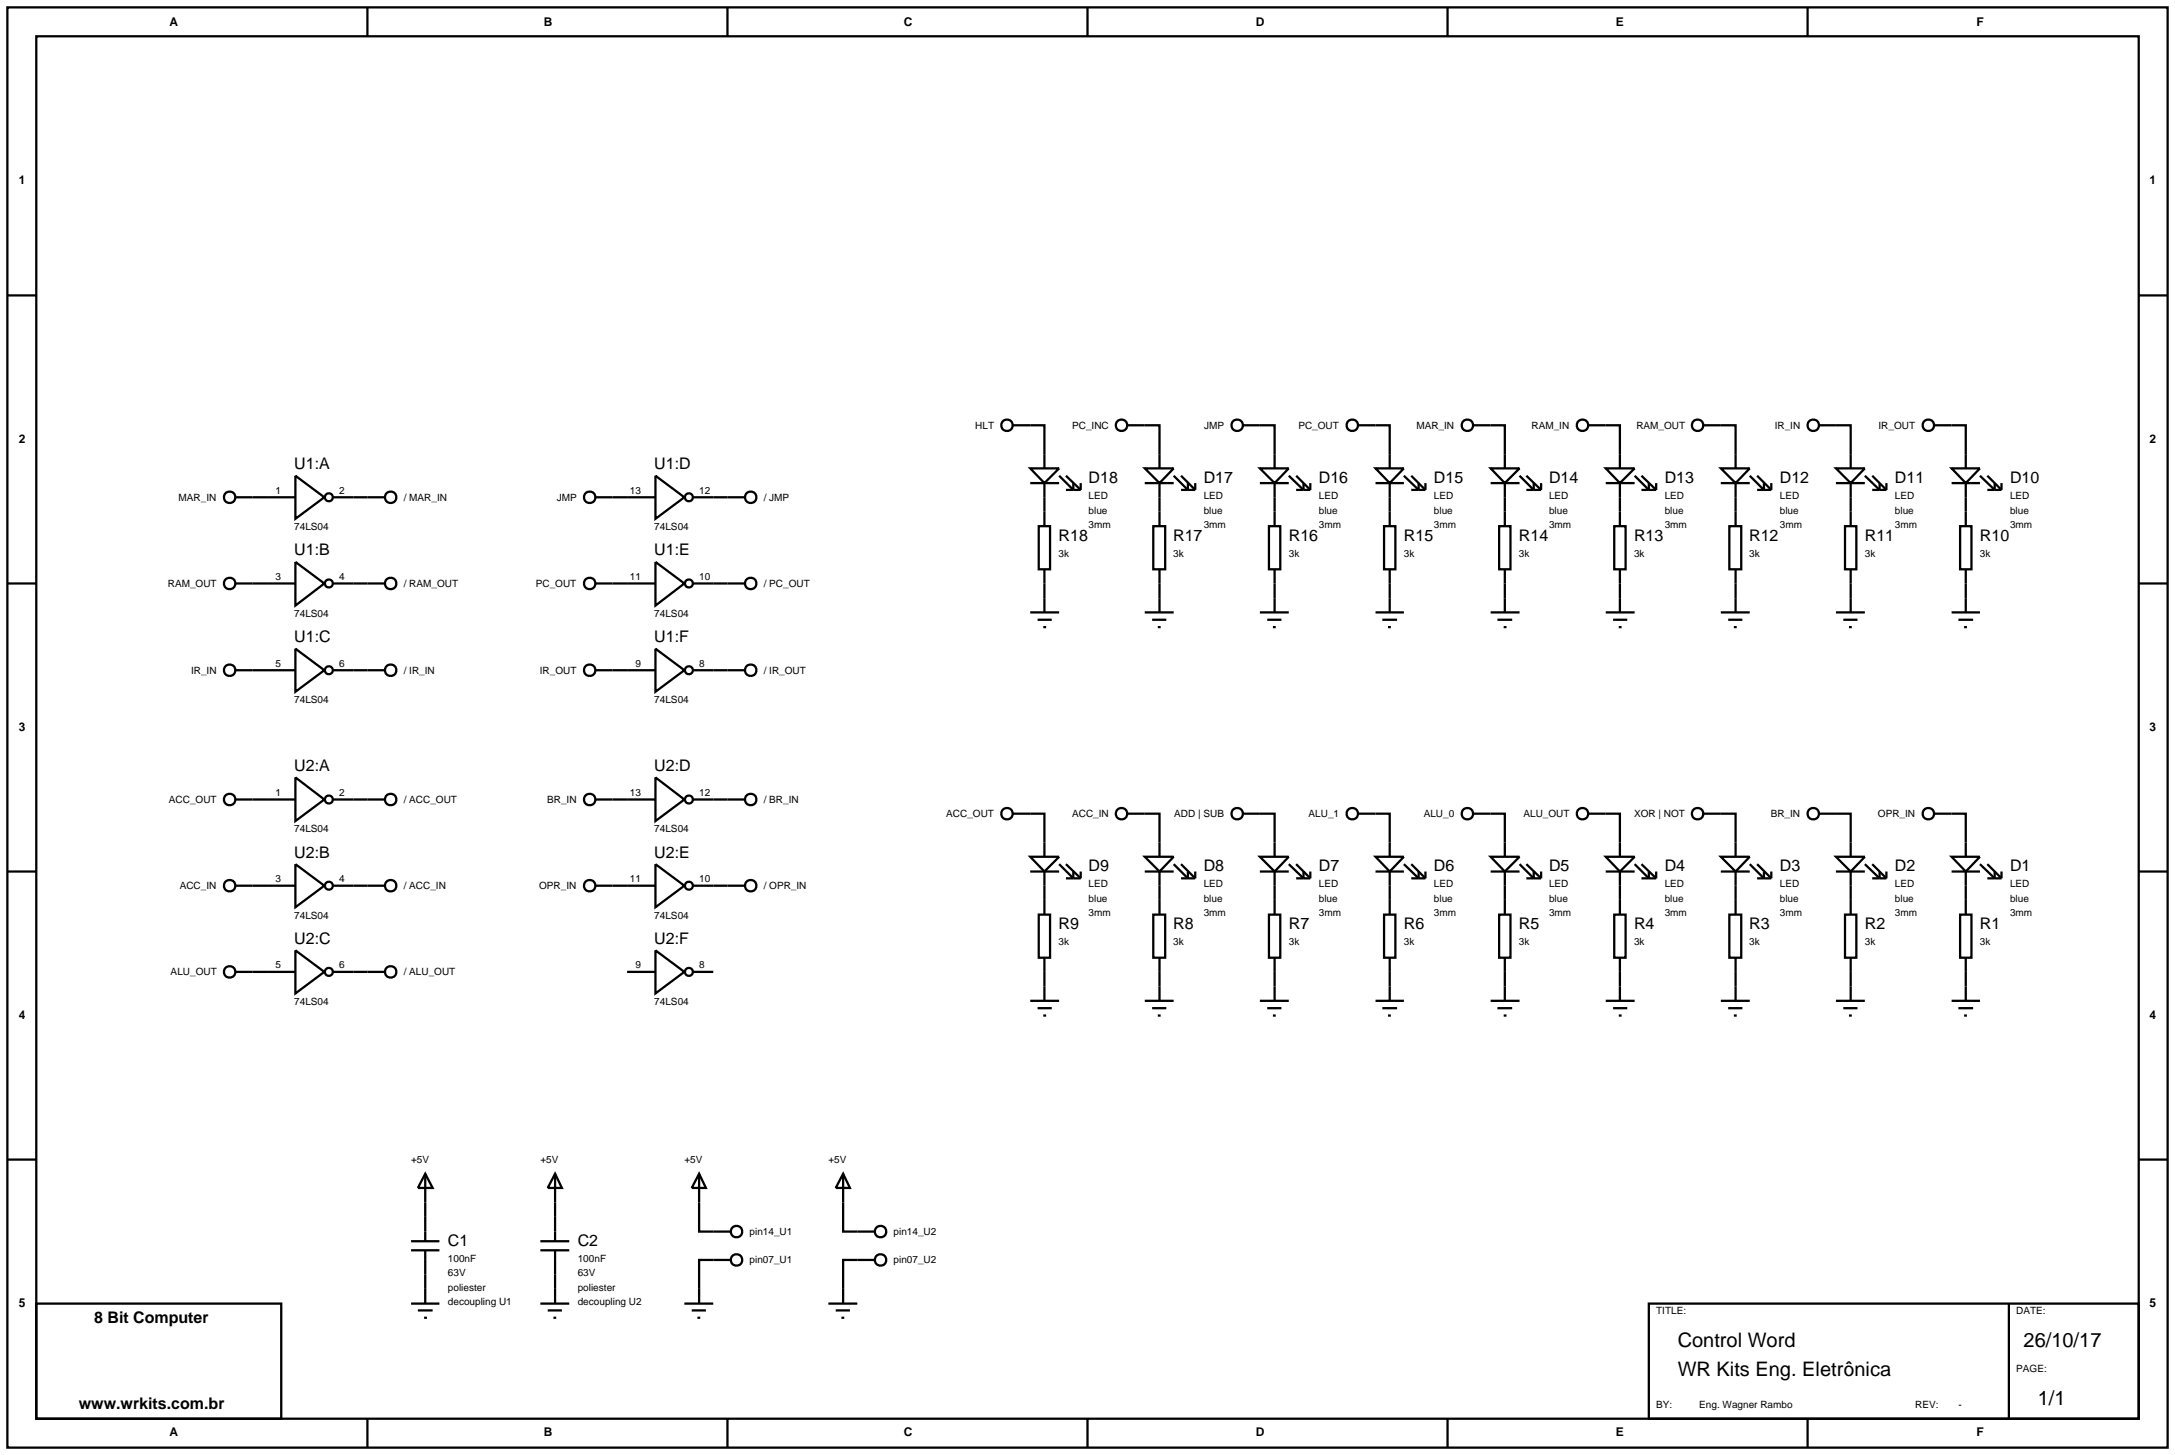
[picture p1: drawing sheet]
<svg xmlns="http://www.w3.org/2000/svg" width="384mm" height="257mm" viewBox="0 0 384 257" stroke-linecap="round" stroke-linejoin="round" font-family="sans-serif">
<g fill="none" stroke="#000" stroke-width=".4">
<path d="M1.3 1.3h381v254h-381zM6.4 6.4h370.8v243.8h-370.8zM64.8 1.3v5.1M128.3 1.3v5.1M191.8 1.3v5.1M255.3 1.3v5.1M318.8 1.3v5.1M1.3 52.1h5.1M377.2 52.1h5.1M178.6 75h5.6v7.6M198.9 75h5.6v7.6M219.2 75h5.6v7.6"/>
<path d="M239.5 75h5.6v7.6M259.8 75h5.6v7.6M280.1 75h5.6v7.6M300.5 75h5.6v7.6M320.8 75h5.6v7.6M341.1 75h5.6v7.6M41.5 87.7h10.6M52.1 83.9l5.1 3.8-5.1 3.8zM52.1 99.1l5.1 3.8-5.1 3.9zM58.8 87.7h9.1M105 87.7h10.6M115.6 83.9l5.1 3.8-5.1 3.8z"/>
<path d="M115.6 99.1l5.1 3.8-5.1 3.9zM122.3 87.7h9.1M181.7 82.6h5.1l-2.6 2.6zM181.7 85.2h5.1M183.2 92.8h2v7.6h-2zM184.2 85.2v7.6M186.8 83.9l2.5 2.5v-1.2M188 86.4h2.6M188 83.9l2.6 2.5M190.6 85.2v1.2M201.9 82.6h5.1l-2.5 2.6zM201.9 85.2h5.1"/>
<path d="M203.4 92.8h2.1v7.6h-2.1zM204.5 85.2v7.6M207 83.9l2.5 2.5v-1.2M208.3 86.4h2.5M208.3 83.9l2.5 2.5M210.8 85.2v1.2M222.2 82.6h5.1l-2.5 2.6zM222.2 85.2h5.1M223.8 92.8h2v7.6h-2zM224.8 85.2v7.6M227.3 83.9l2.6 2.5v-1.2M228.6 86.4h2.5"/>
<path d="M228.6 83.9l2.5 2.5M231.1 85.2v1.2M242.6 82.6h5l-2.5 2.6zM242.6 85.2h5M244.1 92.8h2v7.6h-2zM245.1 85.2v7.6M247.6 83.9l2.6 2.5v-1.2M248.9 86.4h2.5M248.9 83.9l2.5 2.5M251.4 85.2v1.2M262.9 82.6h5.1l-2.6 2.6zM262.9 85.2h5.1"/>
<path d="M264.4 92.8h2v7.6h-2zM265.4 85.2v7.6M268 83.9l2.5 2.5v-1.2M269.2 86.4h2.6M269.2 83.9l2.6 2.5M271.8 85.2v1.2M283.2 82.6h5.1l-2.6 2.6zM283.2 85.2h5.1M284.7 92.8h2v7.6h-2zM285.7 85.2v7.6M288.3 83.9l2.5 2.5v-1.2M289.5 86.4h2.6"/>
<path d="M289.5 83.9l2.6 2.5M292.1 85.2v1.2M303.5 82.6h5.1l-2.5 2.6zM303.5 85.2h5.1M305 92.8h2.1v7.6h-2.1zM306.1 85.2v7.6M308.6 83.9l2.5 2.5v-1.2M309.9 86.4h2.5M309.9 83.9l2.5 2.5M312.4 85.2v1.2M323.8 82.6h5.1l-2.5 2.6zM323.8 85.2h5.1"/>
<path d="M325.4 92.8h2v7.6h-2zM326.4 85.2v7.6M328.9 83.9l2.6 2.5v-1.2M330.2 86.4h2.5M330.2 83.9l2.5 2.5M332.7 85.2v1.2M344.2 82.6h5l-2.5 2.6zM344.2 85.2h5M345.7 92.8h2v7.6h-2zM346.7 85.2v7.6M349.2 83.9l2.6 2.5v-1.2M350.5 83.9l2.5 2.5"/>
<path d="M350.5 86.4h2.5M353 85.2v1.2M1.3 102.9h5.1M41.5 102.9h10.6M41.5 118.2h10.6M52.1 114.4l5.1 3.8-5.1 3.8zM58.8 102.9h9.1M58.8 118.2h9.1M105 102.9h10.6M105 118.2h10.6M115.6 114.4l5.1 3.8-5.1 3.8zM122.3 102.9h9.1"/>
<path d="M122.3 118.2h9.1M181.7 108h5.1M183 109.3h2.5M184 110.6h.5M184.2 100.4v7.6M201.9 108h5.1M203.2 109.3h2.5M204.2 110.6h.5M204.5 100.4v7.6M222.2 108h5.1M223.5 109.3h2.5M224.5 110.6h.5"/>
<path d="M224.8 100.4v7.6M242.6 108h5M243.8 109.3h2.6M244.8 110.6h.5M245.1 100.4v7.6M262.9 108h5.1M264.1 109.3h2.6M265.2 110.6h.5M265.4 100.4v7.6M283.2 108h5.1M284.5 109.3h2.5M285.5 110.6h.5"/>
<path d="M285.7 100.4v7.6M303.5 108h5.1M304.8 109.3h2.5M305.8 110.6h.5M306.1 100.4v7.6M323.8 108h5.1M325.1 109.3h2.5M326.1 110.6h.5M326.4 100.4v7.6M344.2 108h5M345.4 109.3h2.6M346.4 110.6h.5"/>
<path d="M346.7 100.4v7.6M377.2 102.9h5.1M52.1 137.1l5.1 3.9-5.1 3.8zM115.6 137.1l5.1 3.9-5.1 3.8zM1.3 153.7h5.1M41.5 141h10.6M41.5 156.2h10.6M52.1 152.4l5.1 3.8-5.1 3.8zM58.8 141h9.1M58.8 156.2h9.1M105 141h10.6M105 156.2h10.6"/>
<path d="M115.6 152.4l5.1 3.8-5.1 3.8zM122.3 141h9.1M122.3 156.2h9.1M178.6 143.5h5.6v7.6M181.7 151.1h5.1l-2.6 2.6zM181.7 153.7h5.1M184.2 153.7v7.6M186.8 152.4l2.5 2.5v-1.2M188 154.9h2.6M188 152.4l2.6 2.5M190.6 153.7v1.2M198.9 143.5h5.6v7.6"/>
<path d="M201.9 151.1h5.1l-2.5 2.6zM201.9 153.7h5.1M204.5 153.7v7.6M207 152.4l2.5 2.5v-1.2M208.3 154.9h2.5M208.3 152.4l2.5 2.5M210.8 153.7v1.2M219.2 143.5h5.6v7.6M222.2 151.1h5.1l-2.5 2.6zM222.2 153.7h5.1M224.8 153.7v7.6M227.3 152.4l2.6 2.5v-1.2"/>
<path d="M228.6 154.9h2.5M228.6 152.4l2.5 2.5M231.1 153.7v1.2M239.5 143.5h5.6v7.6M242.6 151.1h5l-2.5 2.6zM242.6 153.7h5M245.1 153.7v7.6M247.6 152.4l2.6 2.5v-1.2M248.9 154.9h2.5M248.9 152.4l2.5 2.5M251.4 153.7v1.2M259.8 143.5h5.6v7.6"/>
<path d="M262.9 151.1h5.1l-2.6 2.6zM262.9 153.7h5.1M265.4 153.7v7.6M268 152.4l2.5 2.5v-1.2M269.2 154.9h2.6M269.2 152.4l2.6 2.5M271.8 153.7v1.2M280.1 143.5h5.6v7.6M283.2 151.1h5.1l-2.6 2.6zM283.2 153.7h5.1M285.7 153.7v7.6M288.3 152.4l2.5 2.5v-1.2"/>
<path d="M289.5 154.9h2.6M289.5 152.4l2.6 2.5M292.1 153.7v1.2M300.5 143.5h5.6v7.6M303.5 151.1h5.1l-2.5 2.6zM303.5 153.7h5.1M306.1 153.7v7.6M308.6 152.4l2.5 2.5v-1.2M309.9 154.9h2.5M309.9 152.4l2.5 2.5M312.4 153.7v1.2M320.8 143.5h5.6v7.6"/>
<path d="M323.8 151.1h5.1l-2.5 2.6zM323.8 153.7h5.1M326.4 153.7v7.6M328.9 152.4l2.6 2.5v-1.2M330.2 154.9h2.5M330.2 152.4l2.5 2.5M332.7 153.7v1.2M341.1 143.5h5.6v7.6M344.2 151.1h5l-2.5 2.6zM344.2 153.7h5M346.7 153.7v7.6M349.2 152.4l2.6 2.5v-1.2"/>
<path d="M350.5 152.4l2.5 2.5M350.5 154.9h2.5M353 153.7v1.2M377.2 153.7h5.1M41.5 171.4h10.6M52.1 167.6l5.1 3.8-5.1 3.8zM58.8 171.4h9.1M110.6 171.4h5M115.6 167.6l5.1 3.8-5.1 3.8zM122.3 171.4h3.5M181.7 176.5h5.1M183 177.8h2.5"/>
<path d="M183.2 161.3h2v7.6h-2zM184 179.1h.5M184.2 168.9v7.6M201.9 176.5h5.1M203.2 177.8h2.5M203.4 161.3h2.1v7.6h-2.1zM204.2 179.1h.5M204.5 168.9v7.6M222.2 176.5h5.1M223.5 177.8h2.5M223.8 161.3h2v7.6h-2zM224.5 179.1h.5"/>
<path d="M224.8 168.9v7.6M242.6 176.5h5M243.8 177.8h2.6M244.1 161.3h2v7.6h-2zM244.8 179.1h.5M245.1 168.9v7.6M262.9 176.5h5.1M264.1 177.8h2.6M264.4 161.3h2v7.6h-2zM265.2 179.1h.5M265.4 168.9v7.6M283.2 176.5h5.1"/>
<path d="M284.5 177.8h2.5M284.7 161.3h2v7.6h-2zM285.5 179.1h.5M285.7 168.9v7.6M303.5 176.5h5.1M304.8 177.8h2.5M305 161.3h2.1v7.6h-2.1zM305.8 179.1h.5M306.1 168.9v7.6M323.8 176.5h5.1M325.1 177.8h2.5M325.4 161.3h2v7.6h-2z"/>
<path d="M326.1 179.1h.5M326.4 168.9v7.6M344.2 176.5h5M345.4 177.8h2.6M345.7 161.3h2v7.6h-2zM346.4 179.1h.5M346.7 168.9v7.6M1.3 204.5h5.1M72.5 218.9h5M75 207l1.3 2.5h-2.6zM75 207v11.9M95.3 218.9h5.1"/>
<path d="M97.9 207l1.2 2.5h-2.5zM97.9 207v11.9M123.3 207v10.2h5.6M123.3 207l1.2 2.5h-2.5zM148.7 207v10.2h5.6M148.7 207l1.2 2.5h-2.5zM377.2 204.5h5.1M6.4 229.9h43.2v20.3h-43.2zM72.5 220.5h5M72.5 229.9h5M73.7 231.1h2.6M74.8 232.4h.5"/>
<path d="M75 220.5v9.4M95.3 220.5h5.1M95.3 229.9h5.1M96.6 231.1h2.5M97.6 232.4h.5M97.9 220.5v9.4M120.7 229.9h5.1M122 231.1h2.5M123 232.4h.5M128.9 222.2h-5.6v7.7M146.1 229.9h5.1M147.4 231.1h2.5"/>
<path d="M148.4 232.4h.5M154.3 222.2h-5.6v7.7M290.8 229.9h86.4v20.3h-86.4zM354.3 229.9v20.3M64.8 250.2v5.1M128.3 250.2v5.1M191.8 250.2v5.1M255.3 250.2v5.1M318.8 250.2v5.1"/>
<circle cx="177.6" cy="75" r="1.01"/>
<circle cx="197.8" cy="75" r="1.01"/>
<circle cx="218.2" cy="75" r="1.01"/>
<circle cx="238.5" cy="75" r="1.01"/>
<circle cx="258.8" cy="75" r="1.01"/>
<circle cx="279.1" cy="75" r="1.01"/>
<circle cx="299.4" cy="75" r="1.01"/>
<circle cx="319.8" cy="75" r="1.01"/>
<circle cx="340.1" cy="75" r="1.01"/>
<circle cx="40.5" cy="87.7" r="1.01"/>
<circle cx="58" cy="87.7" r=".7"/>
<circle cx="68.9" cy="87.7" r="1.01"/>
<circle cx="104" cy="87.7" r="1.01"/>
<circle cx="121.5" cy="87.7" r=".7"/>
<circle cx="132.4" cy="87.7" r="1.01"/>
<circle cx="40.5" cy="102.9" r="1.01"/>
<circle cx="40.5" cy="118.2" r="1.01"/>
<circle cx="58" cy="102.9" r=".7"/>
<circle cx="58" cy="118.2" r=".7"/>
<circle cx="68.9" cy="102.9" r="1.01"/>
<circle cx="68.9" cy="118.2" r="1.01"/>
<circle cx="104" cy="102.9" r="1.01"/>
<circle cx="104" cy="118.2" r="1.01"/>
<circle cx="121.5" cy="102.9" r=".7"/>
<circle cx="121.5" cy="118.2" r=".7"/>
<circle cx="132.4" cy="118.2" r="1.01"/>
<circle cx="132.4" cy="102.9" r="1.01"/>
<circle cx="40.5" cy="141" r="1.01"/>
<circle cx="40.5" cy="156.2" r="1.01"/>
<circle cx="58" cy="141" r=".7"/>
<circle cx="58" cy="156.2" r=".7"/>
<circle cx="68.9" cy="156.2" r="1.01"/>
<circle cx="68.9" cy="141" r="1.01"/>
<circle cx="104" cy="141" r="1.01"/>
<circle cx="104" cy="156.2" r="1.01"/>
<circle cx="121.5" cy="141" r=".7"/>
<circle cx="121.5" cy="156.2" r=".7"/>
<circle cx="132.4" cy="156.2" r="1.01"/>
<circle cx="132.4" cy="141" r="1.01"/>
<circle cx="177.6" cy="143.5" r="1.01"/>
<circle cx="197.8" cy="143.5" r="1.01"/>
<circle cx="218.2" cy="143.5" r="1.01"/>
<circle cx="238.5" cy="143.5" r="1.01"/>
<circle cx="258.8" cy="143.5" r="1.01"/>
<circle cx="279.1" cy="143.5" r="1.01"/>
<circle cx="299.4" cy="143.5" r="1.01"/>
<circle cx="319.8" cy="143.5" r="1.01"/>
<circle cx="340.1" cy="143.5" r="1.01"/>
<circle cx="40.5" cy="171.4" r="1.01"/>
<circle cx="58" cy="171.4" r=".7"/>
<circle cx="68.9" cy="171.4" r="1.01"/>
<circle cx="121.5" cy="171.4" r=".7"/>
<circle cx="129.9" cy="217.2" r="1.01"/>
<circle cx="155.3" cy="217.2" r="1.01"/>
<circle cx="129.9" cy="222.2" r="1.01"/>
<circle cx="155.3" cy="222.2" r="1.01"/>
</g>
<g font-size="3.5">
<text x="295.9" y="237.6">Control Word</text>
<text x="356.9" y="237.6">26/10/17</text>
<text x="295.9" y="242.7">WR Kits Eng. Eletrônica</text>
<text x="359.4" y="247.8">1/1</text>
</g>
<g font-size="2.8">
<text x="51.9" y="82.8">U1:A</text>
<text x="115.4" y="82.8">U1:D</text>
<text x="192" y="85.2">D18</text>
<text x="212.3" y="85.2">D17</text>
<text x="232.6" y="85.2">D16</text>
<text x="252.9" y="85.2">D15</text>
<text x="273.2" y="85.2">D14</text>
<text x="293.6" y="85.2">D13</text>
<text x="313.9" y="85.2">D12</text>
<text x="334.2" y="85.2">D11</text>
<text x="354.5" y="85.2">D10</text>
<text x="186.7" y="95.4">R18</text>
<text x="206.9" y="95.4">R17</text>
<text x="227.3" y="95.4">R16</text>
<text x="247.6" y="95.4">R15</text>
<text x="267.9" y="95.4">R14</text>
<text x="288.2" y="95.4">R13</text>
<text x="308.5" y="95.4">R12</text>
<text x="328.9" y="95.4">R11</text>
<text x="349.2" y="95.4">R10</text>
<text x="51.9" y="98">U1:B</text>
<text x="115.4" y="98">U1:E</text>
<text x="51.9" y="113.3">U1:C</text>
<text x="115.4" y="113.3">U1:F</text>
<text x="51.9" y="136">U2:A</text>
<text x="115.4" y="136">U2:D</text>
<text x="51.9" y="151.3">U2:B</text>
<text x="115.4" y="151.3">U2:E</text>
<text x="192" y="153.7">D9</text>
<text x="212.3" y="153.7">D8</text>
<text x="232.6" y="153.7">D7</text>
<text x="252.9" y="153.7">D6</text>
<text x="273.2" y="153.7">D5</text>
<text x="293.6" y="153.7">D4</text>
<text x="313.9" y="153.7">D3</text>
<text x="334.2" y="153.7">D2</text>
<text x="354.5" y="153.7">D1</text>
<text x="51.9" y="166.5">U2:C</text>
<text x="115.4" y="166.5">U2:F</text>
<text x="186.7" y="163.9">R9</text>
<text x="206.9" y="163.9">R8</text>
<text x="227.3" y="163.9">R7</text>
<text x="247.6" y="163.9">R6</text>
<text x="267.9" y="163.9">R5</text>
<text x="288.2" y="163.9">R4</text>
<text x="308.5" y="163.9">R3</text>
<text x="328.9" y="163.9">R2</text>
<text x="349.2" y="163.9">R1</text>
<text x="79" y="219.7">C1</text>
<text x="101.9" y="219.7">C2</text>
<text x="16.6" y="233.3">8 Bit Computer</text>
<text x="13.9" y="248.5">www.wrkits.com.br</text>
</g>
<g font-size="2.1">
<text x="29.9" y="4.5">A</text>
<text x="95.9" y="4.5">B</text>
<text x="159.4" y="4.5">C</text>
<text x="221.5" y="4.5">D</text>
<text x="285" y="4.5">E</text>
<text x="348.6" y="4.5">F</text>
<text x="3.3" y="32.4">1</text>
<text x="379.1" y="32.4">1</text>
<text x="3.3" y="78.1">2</text>
<text x="379.1" y="78.1">2</text>
<text x="3.3" y="128.9">3</text>
<text x="379.1" y="128.9">3</text>
<text x="3.3" y="179.7">4</text>
<text x="379.1" y="179.7">4</text>
<text x="3.3" y="230.5">5</text>
<text x="379.1" y="230.5">5</text>
<text x="29.9" y="253.3">A</text>
<text x="95.9" y="253.3">B</text>
<text x="159.4" y="253.3">C</text>
<text x="221.5" y="253.3">D</text>
<text x="285" y="253.3">E</text>
<text x="348.6" y="253.3">F</text>
</g>
<g font-size="1.8">
<text x="172" y="75.6">HLT</text>
<text x="189.1" y="75.6">PC_INC</text>
<text x="212.4" y="75.6">JMP</text>
<text x="229" y="75.6">PC_OUT</text>
<text x="249.8" y="75.6">MAR_IN</text>
<text x="270.1" y="75.6">RAM_IN</text>
<text x="288.6" y="75.6">RAM_OUT</text>
<text x="313" y="75.6">IR_IN</text>
<text x="331.3" y="75.6">IR_OUT</text>
<text x="31.5" y="88.3">MAR_IN</text>
<text x="48.6" y="87.1">1</text>
<text x="59.8" y="87.1">2</text>
<text x="71.2" y="88.3">/ MAR_IN</text>
<text x="98.2" y="88.3">JMP</text>
<text x="111.1" y="87.1">13</text>
<text x="123.3" y="87.1">12</text>
<text x="134.7" y="88.3">/ JMP</text>
<text x="192" y="88">LED</text>
<text x="212.3" y="88">LED</text>
<text x="232.6" y="88">LED</text>
<text x="252.9" y="88">LED</text>
<text x="273.2" y="88">LED</text>
<text x="293.6" y="88">LED</text>
<text x="313.9" y="88">LED</text>
<text x="334.2" y="88">LED</text>
<text x="354.5" y="88">LED</text>
<text x="51.9" y="93.5">74LS04</text>
<text x="115.4" y="93.5">74LS04</text>
<text x="192" y="90.6">blue</text>
<text x="192" y="93.1">3mm</text>
<text x="212.3" y="90.6">blue</text>
<text x="212.3" y="93.1">3mm</text>
<text x="232.6" y="90.6">blue</text>
<text x="232.6" y="93.1">3mm</text>
<text x="252.9" y="90.6">blue</text>
<text x="252.9" y="93.1">3mm</text>
<text x="273.2" y="90.6">blue</text>
<text x="273.2" y="93.1">3mm</text>
<text x="293.6" y="90.6">blue</text>
<text x="293.6" y="93.1">3mm</text>
<text x="313.9" y="90.6">blue</text>
<text x="313.9" y="93.1">3mm</text>
<text x="334.2" y="90.6">blue</text>
<text x="334.2" y="93.1">3mm</text>
<text x="354.5" y="90.6">blue</text>
<text x="354.5" y="93.1">3mm</text>
<text x="186.7" y="98.2">3k</text>
<text x="206.9" y="98.2">3k</text>
<text x="227.3" y="98.2">3k</text>
<text x="247.6" y="98.2">3k</text>
<text x="267.9" y="98.2">3k</text>
<text x="288.2" y="98.2">3k</text>
<text x="308.5" y="98.2">3k</text>
<text x="328.9" y="98.2">3k</text>
<text x="349.2" y="98.2">3k</text>
<text x="29.6" y="103.5">RAM_OUT</text>
<text x="48.6" y="102.3">3</text>
<text x="59.8" y="102.3">4</text>
<text x="71.2" y="103.5">/ RAM_OUT</text>
<text x="94.5" y="103.5">PC_OUT</text>
<text x="111.1" y="102.3">11</text>
<text x="123.3" y="102.3">10</text>
<text x="134.7" y="103.5">/ PC_OUT</text>
<text x="51.9" y="108.8">74LS04</text>
<text x="115.4" y="108.8">74LS04</text>
<text x="33.7" y="118.8">IR_IN</text>
<text x="48.6" y="117.6">5</text>
<text x="59.8" y="117.6">6</text>
<text x="71.2" y="118.8">/ IR_IN</text>
<text x="95.2" y="118.8">IR_OUT</text>
<text x="112.1" y="117.6">9</text>
<text x="123.3" y="117.6">8</text>
<text x="134.7" y="118.8">/ IR_OUT</text>
<text x="51.9" y="124">74LS04</text>
<text x="115.4" y="124">74LS04</text>
<text x="29.8" y="141.6">ACC_OUT</text>
<text x="48.6" y="140.4">1</text>
<text x="59.8" y="140.4">2</text>
<text x="71.2" y="141.6">/ ACC_OUT</text>
<text x="96.5" y="141.6">BR_IN</text>
<text x="111.1" y="140.4">13</text>
<text x="123.3" y="140.4">12</text>
<text x="134.7" y="141.6">/ BR_IN</text>
<text x="51.9" y="146.8">74LS04</text>
<text x="115.4" y="146.8">74LS04</text>
<text x="166.9" y="144.1">ACC_OUT</text>
<text x="189.1" y="144.1">ACC_IN</text>
<text x="207.1" y="144.1">ADD | SUB</text>
<text x="230.8" y="144.1">ALU_1</text>
<text x="251.1" y="144.1">ALU_0</text>
<text x="268.7" y="144.1">ALU_OUT</text>
<text x="288.2" y="144.1">XOR | NOT</text>
<text x="312.3" y="144.1">BR_IN</text>
<text x="331.2" y="144.1">OPR_IN</text>
<text x="48.6" y="155.6">3</text>
<text x="59.8" y="155.6">4</text>
<text x="111.1" y="155.6">11</text>
<text x="123.3" y="155.6">10</text>
<text x="31.7" y="156.8">ACC_IN</text>
<text x="51.9" y="162">74LS04</text>
<text x="71.2" y="156.8">/ ACC_IN</text>
<text x="95.1" y="156.8">OPR_IN</text>
<text x="115.4" y="162">74LS04</text>
<text x="134.7" y="156.8">/ OPR_IN</text>
<text x="192" y="156.5">LED</text>
<text x="192" y="159.1">blue</text>
<text x="192" y="161.6">3mm</text>
<text x="212.3" y="156.5">LED</text>
<text x="212.3" y="159.1">blue</text>
<text x="212.3" y="161.6">3mm</text>
<text x="232.6" y="156.5">LED</text>
<text x="232.6" y="159.1">blue</text>
<text x="232.6" y="161.6">3mm</text>
<text x="252.9" y="156.5">LED</text>
<text x="252.9" y="159.1">blue</text>
<text x="252.9" y="161.6">3mm</text>
<text x="273.2" y="156.5">LED</text>
<text x="273.2" y="159.1">blue</text>
<text x="273.2" y="161.6">3mm</text>
<text x="293.6" y="156.5">LED</text>
<text x="293.6" y="159.1">blue</text>
<text x="293.6" y="161.6">3mm</text>
<text x="313.9" y="156.5">LED</text>
<text x="313.9" y="159.1">blue</text>
<text x="313.9" y="161.6">3mm</text>
<text x="334.2" y="156.5">LED</text>
<text x="334.2" y="159.1">blue</text>
<text x="334.2" y="161.6">3mm</text>
<text x="354.5" y="156.5">LED</text>
<text x="354.5" y="159.1">blue</text>
<text x="354.5" y="161.6">3mm</text>
<text x="186.7" y="166.7">3k</text>
<text x="206.9" y="166.7">3k</text>
<text x="227.3" y="166.7">3k</text>
<text x="247.6" y="166.7">3k</text>
<text x="267.9" y="166.7">3k</text>
<text x="288.2" y="166.7">3k</text>
<text x="308.5" y="166.7">3k</text>
<text x="328.9" y="166.7">3k</text>
<text x="349.2" y="166.7">3k</text>
<text x="30.1" y="172">ALU_OUT</text>
<text x="48.6" y="170.8">5</text>
<text x="59.8" y="170.8">6</text>
<text x="71.2" y="172">/ ALU_OUT</text>
<text x="112.1" y="170.8">9</text>
<text x="123.3" y="170.8">8</text>
<text x="51.9" y="177.2">74LS04</text>
<text x="115.4" y="177.2">74LS04</text>
<text x="72.5" y="205.1">+5V</text>
<text x="95.3" y="205.1">+5V</text>
<text x="120.7" y="205.1">+5V</text>
<text x="146.1" y="205.1">+5V</text>
<text x="132.2" y="217.8">pin14_U1</text>
<text x="157.6" y="217.8">pin14_U2</text>
<text x="79" y="222.6">100nF</text>
<text x="79" y="225.1">63V</text>
<text x="79" y="227.6">poliester</text>
<text x="101.9" y="222.6">100nF</text>
<text x="101.9" y="225.1">63V</text>
<text x="101.9" y="227.6">poliester</text>
<text x="132.2" y="222.8">pin07_U1</text>
<text x="157.6" y="222.8">pin07_U2</text>
<text x="79" y="230.2">decoupling U1</text>
<text x="101.9" y="230.2">decoupling U2</text>
<text x="292.1" y="231.8">TITLE:</text>
<text x="355.6" y="231.8">DATE:</text>
<text x="355.6" y="242">PAGE:</text>
<text x="292.1" y="248.3">BY:</text>
<text x="299.7" y="248.3">Eng. Wagner Rambo</text>
<text x="337.8" y="248.3">REV:</text>
<text x="345.4" y="248.3">-</text>
</g>
</svg>
